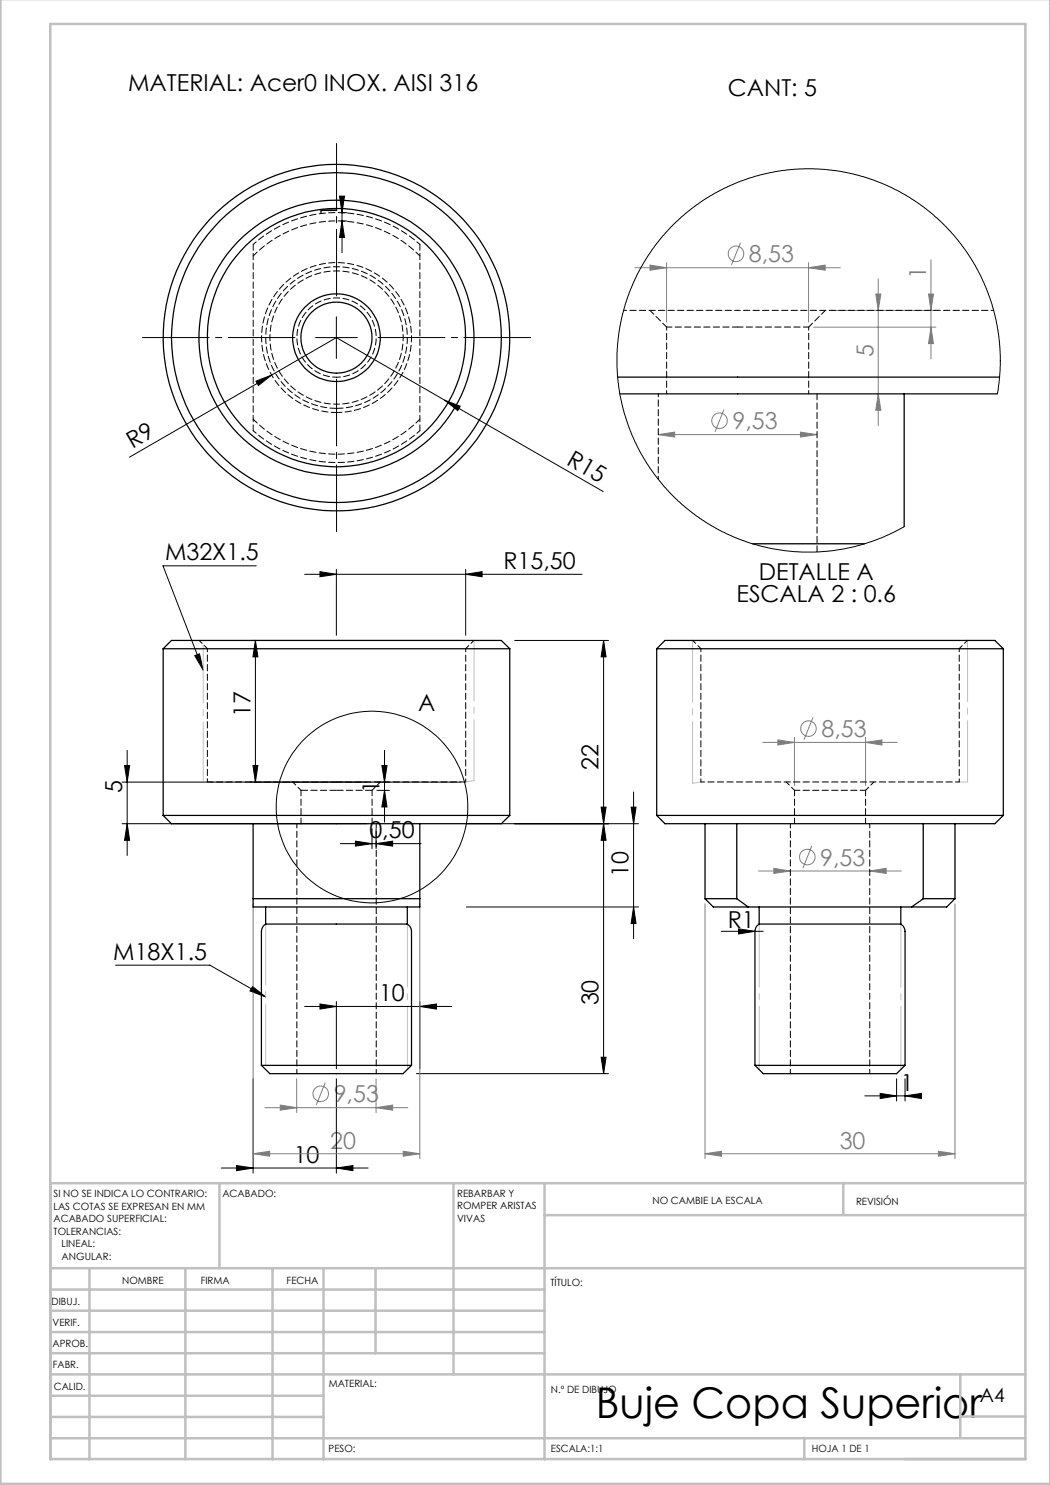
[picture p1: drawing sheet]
<svg xmlns="http://www.w3.org/2000/svg" width="210mm" height="297mm" viewBox="0 0 210 297" stroke-linecap="round" stroke-linejoin="round" font-family="sans-serif">
<g fill="none" stroke="#808080" stroke-width=".2">
<path d="M127 53.5h41.1M130 53l3.3 .5-3.3 .5zM133.3 52.5v11.9M148.1 48.5l-1.8 4.5M161.7 53.5l3.3-.5v1zM161.7 52.5v11.9M175.2 58.8h1l-.6 3.3zM175.6 55.7v29.4M185.7 58.8h1l-.5 3.3zM186.2 52v19.8M162.7 65.4h24.5M166.1 62.1h21.1"/>
<path d="M175.6 78.8l.6 3.3h-1zM186.2 65.4l.5 3.3h-1zM131.7 86.9l3.2-.5v1zM131.7 86.9h31.7M144.8 81.9l-1.8 4.5M160.1 86.4l3.3 .5-3.3 .5zM152.5 148.5h27M155.6 148l3.3 .5-3.3 .5zM158.9 147.5v9.6M162.6 143.5l-1.8 4.5M173.1 148.5l3.3-.5v1zM173.1 147.5v9.6"/>
<path d="M151.7 174.2h28.6M154.8 173.7l3.2 .5-3.2 .5zM162.3 169.2l-1.7 4.4M173.9 174.2l3.3-.5v1zM50.6 180.8v50.9M84 180.8v50.9M141 180.8v50.9M191 180.8v50.9M59.3 215.8v6.7M65.1 216.5l-1.8 4.5M75.2 215.8v6.7M50.6 230.7l3.3-.4v.9z"/>
<path d="M50.6 230.7h33.4M53 221.5h28.6M56.1 221l3.2 .5-3.2 .5zM75.2 221.5l3.3-.5v1zM80.6 230.3l3.4 .4-3.4 .5zM141 230.7l3.3-.4v.9zM141 230.7h50M187.7 230.3l3.3 .4-3.3 .5z"/>
<circle cx="147.2" cy="50.8" r="1.55"/>
<circle cx="143.9" cy="84.2" r="1.56"/>
<circle cx="161.7" cy="145.7" r="1.55"/>
<circle cx="161.5" cy="171.4" r="1.55"/>
<circle cx="64.2" cy="218.7" r="1.55"/>
</g>
<g fill="none" stroke="#000" stroke-width=".2">
<path d="M67.9 39.2h1l-.5 3.3zM68.4 39.5v11M68.3 44.2h1.1M68.3 42.5h1.1M68.4 44.2l.5 3.3h-1zM51.2 76.2l3.1-1.2-2.6 2.1zM54.3 75l-28.4 16.4M54.3 75l13-7.5 53.4 30.8M63.1 67.5h8.4M67.3 63.4v8.3M88.9 80l3.1 1.2-.5 .9zM51.3 113.2h-18.7l8 20.8"/>
<path d="M60.9 114.9h55.5M64 114.3l3.3 .6-3.3 .5zM67.3 113.9v13.2M93.1 114.9l3.3-.6v1.1zM93.1 113.9v13.2M38.9 131.1l1-.3 .7 3.2zM50.1 128.1h42M51.1 128.1l.5 3.3h-1zM51.1 128.1v28.3M102.9 128.1h18.8M120.7 128.1v86.6M120.7 128.1l.5 3.3h-1z"/>
<path d="M24.9 153.1h1l-.5 3.3zM25.4 150.1v21M50.6 153.1h1l-.5 3.3zM75.4 158.1h2.5M76.4 153.1h1l-.5 3.3zM76.9 150.1v14.3M76.9 158.1l.5 3.3h-1zM92.1 156.4h-67.7M126.7 158.4v29.3M24.4 164.7h49M25.4 164.7l.5 3.4h-1zM68.1 168.7h16.1"/>
<path d="M71.1 168.2l3.3 .5-3.3 .5zM74.4 165.7v4M75.2 168.7l3.3-.5v1zM75.2 165.7v4M93.3 164.7h34.4M120.2 161.4h1l-.5 3.3zM120.7 164.7l.5 3.4h-1zM126.2 161.4h1l-.5 3.3zM23.1 193h18.9l11.1 6.4M50.5 197.3l2.6 2.1-3.1-1.2zM93.3 181.4h34.4M126.7 181.4l.5 3.3h-1z"/>
<path d="M144.3 186.3h8.3M147.7 185.8l3.3 .5-3.3 .5zM50.6 215.8v18.8M60.9 201.3h29.4M64 200.8l3.3 .5-3.3 .5zM67.3 200.3v13.4M67.3 215.8v18.8M83.3 214.7h38.4M84 201.3l3.3-.5v1zM84 200.3v13.4M120.2 211.5h1l-.5 3.2zM173 219.2h11"/>
<path d="M176 218.7l3.3 .5-3.3 .5zM179.3 215.8v4.4M181 219.2l3.3-.5v1zM181 215.8v4.4M44.3 233.6h29.3M47.3 233.1l3.3 .5-3.3 .5zM67.3 233.6l3.3-.5v1z"/>
<circle cx="74.4" cy="161.4" r="19.2"/>
</g>
<path d="M67.3 59.2v-30.5M59 67.5h-30.5M67.3 75.8v30.5M75.6 67.5h30.5" fill="none" stroke="#000" stroke-width=".2" stroke-dasharray="15.2 1.3 1.3 1.3" stroke-dashoffset="1.9"/>
<path d="M193.5 128.1v28.3M53.1 184.8v28.3" fill="none" stroke="#c0c0c0" stroke-width=".2" stroke-dasharray="15.2 1.3 1.3 1.3" stroke-dashoffset="3"/>
<path d="M81.5 184.8v29.1M151.8 184.8v29.1M180.2 184.8v29.1" fill="none" stroke="#c0c0c0" stroke-width=".2" stroke-dasharray="15.2 1.3 1.3 1.3" stroke-dashoffset="2.6"/>
<path d="M40.6 128.9v27.2" fill="none" stroke="#c0c0c0" stroke-width=".2" stroke-dasharray="15.2 1.3 1.3 1.3" stroke-dashoffset="3.5"/>
<path d="M94.8 128.1v28" fill="none" stroke="#c0c0c0" stroke-width=".2" stroke-dasharray="15.2 1.3 1.3 1.3" stroke-dashoffset="3.1"/>
<path d="M94.8 156.1l-1.7 .3M138.5 156.7l1.7-.3M193.5 156.4h-1.7" fill="none" stroke="#c0c0c0" stroke-width=".2" stroke-dasharray="15.2 1.3 1.3 1.3"/>
<path d="M138.5 128.1v28.6" fill="none" stroke="#c0c0c0" stroke-width=".2" stroke-dasharray="15.2 1.3 1.3 1.3" stroke-dashoffset="2.8"/>
<g fill="none" stroke="#c0c0c0" stroke-width=".5">
<path d="M.1 -.1v296.9h209.9v-296.9M10.1 4.8h195v287h-195zM43.9 236.6v17M90.7 236.6v38.3M108.9 236.6v55.3M168.7 236.6v6.3M205.1 236.6h-195v55.3M10.1 253.6h195M10.1 257.9h98.8M17.9 253.6v38.3M37.1 253.6v38.3M54.5 253.6v38.3"/>
<path d="M64.7 253.6v38.3M75.1 253.6v17M108.9 243h96.2M10.1 270.6h98.8M10.1 266.4h98.8M10.1 262.1h98.8M10.1 279.1h54.6M10.1 274.9h195M192.1 274.8v12.7M10.1 287.7h195M10.1 283.4h54.6M160.9 287.5v4.3"/>
<path d="M192.1 283.3h13"/>
</g>
<g fill="#000">
<path d="M51.2 76.2l3.1-1.2-2.6 2.1zM88.9 80l3.1 1.2-.5 .9zM147.7 185.8l3.3 .5-3.3 .5z"/>
<path d="M68.4 44.2l.5 3.3h-1zM67.9 39.2h1l-.5 3.3z"/>
<path d="M64 114.3l3.3 .6-3.3 .5zM93.1 114.9l3.3-.6v1.1zM47.3 233.1l3.3 .5-3.3 .5zM67.3 233.6l3.3-.5v1zM176 218.7l3.3 .5-3.3 .5zM181 219.2l3.3-.5v1z"/>
<path d="M120.7 128.1l.5 3.3h-1zM120.2 161.4h1l-.5 3.3zM126.2 161.4h1l-.5 3.3zM126.7 181.4l.5 3.3h-1z"/>
<path d="M50.6 153.1h1l-.5 3.3zM51.1 128.1l.5 3.3h-1zM120.2 211.5h1l-.5 3.2zM120.7 164.7l.5 3.4h-1z"/>
<path d="M76.4 153.1h1l-.5 3.3zM76.9 158.1l.5 3.3h-1z"/>
<path d="M25.4 164.7l.5 3.4h-1zM24.9 153.1h1l-.5 3.3z"/>
<path d="M75.2 168.7l3.3-.5v1zM71.1 168.2l3.3 .5-3.3 .5zM84 201.3l3.3-.5v1zM64 200.8l3.3 .5-3.3 .5z"/>
<path d="M50.5 197.3l2.6 2.1-3.1-1.2zM38.9 131.1l1-.3 .7 3.2z"/>
</g>
<g fill="#808080">
<path d="M50.6 230.7l3.3-.4v.9zM80.6 230.3l3.4 .4-3.4 .5zM56.1 221l3.2 .5-3.2 .5zM75.2 221.5l3.3-.5v1zM141 230.7l3.3-.4v.9zM187.7 230.3l3.3 .4-3.3 .5zM154.8 173.7l3.2 .5-3.2 .5zM173.9 174.2l3.3-.5v1zM155.6 148l3.3 .5-3.3 .5zM173.1 148.5l3.3-.5v1zM130 53l3.3 .5-3.3 .5zM161.7 53.5l3.3-.5v1zM131.7 86.9l3.2-.5v1zM160.1 86.4l3.3 .5-3.3 .5z"/>
<path d="M175.6 78.8l.6 3.3h-1zM175.2 58.8h1l-.6 3.3zM186.2 65.4l.5 3.3h-1zM185.7 58.8h1l-.5 3.3z"/>
</g>
<g fill="none" stroke="#000" stroke-width=".25">
<path d="M123.5 75.4h76.4M124 78.8h75.5M180.8 78.8v26.5M150.5 108.8h22.4M32.6 129.7l1.7-1.6h66l1.7 1.6M32.6 129.7h69.4M32.6 129.7v33.4M102 129.7v33.4M131.3 129.7l1.7-1.6h66l1.7 1.6M131.3 129.7h69.4M131.3 129.7v33.4M200.7 129.7v33.4"/>
<path d="M32.6 163.1h69.4M32.6 163.1l1.7 1.6h66l1.7-1.6M50.6 179.7h33.4M50.6 164.7v15M84 164.7v16.7h-33.4v-1.7M131.3 163.1h69.4M131.3 163.1l1.7 1.6h66l1.7-1.6M141 179.7h6.4M141 179.7l1.7 1.7h6.9M141 164.7v15M147.4 164.7v15M147.4 179.7l2.2 1.7"/>
<path d="M184.6 179.7l-2.3 1.7M184.6 179.7h6.4M184.6 164.7v15M191 179.7l-1.7 1.7h-7M191 164.7v15M53.1 184.8a1.88 1.88 0 0 0-.8 1.5v26.8M53.1 184.8h28.4M53.1 181.4v3.4M81.5 184.8a1.88 1.88 0 0 1 .8 1.5v26.8M81.5 181.4v3.4M149.6 181.4h32.7M151.8 184.8a1.66 1.66 0 0 0-.8 1.5v26.8"/>
<path d="M151.8 184.8h28.4M151.8 181.4v3.4M180.2 184.8a1.88 1.88 0 0 1 .8 1.5v26.8M180.2 181.4v3.4M52.3 213.1h30M52.3 213.1l1.7 1.6h26.6l1.7-1.6M151 213.1h30M151 213.1l1.6 1.6h26.7l1.7-1.6"/>
<circle cx="67.3" cy="67.5" r="25.8"/>
<circle cx="67.3" cy="67.5" r="8.8"/>
<circle cx="67.3" cy="67.5" r="7.1"/>
<circle cx="67.3" cy="67.5" r="27.5"/>
<circle cx="67.3" cy="67.5" r="33"/>
<circle cx="67.3" cy="67.5" r="34.6"/>
</g>
<path d="M50.6 48.9v37.2M84 86.1v-37.2M163.4 110.4v-31.7M41.5 156.4h25.8M67.3 156.4h25.8" fill="none" stroke="#000" stroke-width=".2" stroke-dasharray="1.3 .6" stroke-dashoffset=".1"/>
<path d="M60.2 158.1h7.1M67.3 158.1h7.1" fill="none" stroke="#000" stroke-width=".2" stroke-dasharray="1.3 .6" stroke-dashoffset="-.1"/>
<path d="M39.8 128.1l1.7 1.6M93.1 129.7l1.7-1.6M138.5 128.1l1.7 1.6M191.8 129.7l1.7-1.6M58.5 156.4l1.7 1.7M74.4 158.1l1.7-1.7M157.2 156.4l1.7 1.7M173.1 158.1l1.7-1.7M59.4 164.7v50M158.1 164.7v50M75.2 214.7v-50M173.9 214.7v-50" fill="none" stroke="#000" stroke-width=".2" stroke-dasharray="1.3 .6" stroke-dashoffset=".4"/>
<path d="M133.3 65.4v13.3M161.7 78.7v-13.3M41.5 129.7v26.7M140.2 129.7v26.7M93.1 156.4v-26.7M191.8 156.4v-26.7" fill="none" stroke="#000" stroke-width=".2" stroke-dasharray="1.3 .6" stroke-dashoffset=".6"/>
<path d="M50.6 51.2a23.3 23.3 0 0 1 33.4 0M130 62.1l3.3 3.3M133.3 65.4h14.2M147.5 65.4h14.2M161.7 65.4l3.4-3.3M67.3 82.5a15 15 0 0 1-13.2-22.2 15 15 0 0 1 25.8-1 15 15 0 0 1-11.4 23.2h-1.2M84 83.8a23.3 23.3 0 0 1-33.4 0M60.2 158.1v6.6M158.9 158.1h14.2M158.9 158.1v6.6M74.4 164.7v-6.6M173.1 164.7v-6.6" fill="none" stroke="#000" stroke-width=".2" stroke-dasharray="1.3 .6" stroke-dashoffset=".2"/>
<path d="M84 48.9a25 25 0 0 0-33.4 0M67.3 75.4a7.9 7.9 0 0 0 7-11.6 7.9 7.9 0 0 0-13.6-.7 7.9 7.9 0 0 0 5.8 12.3h.8M50.6 86.1a25 25 0 0 0 33.4 0M140.2 156.4h51.6" fill="none" stroke="#000" stroke-width=".2" stroke-dasharray="1.3 .6" stroke-dashoffset=".5"/>
<path d="M67.3 81.7a14.2 14.2 0 0 0 12.5-20.9 14.2 14.2 0 0 0-24.4-1 14.2 14.2 0 0 0 10.8 21.8l1.1 .1" fill="none" stroke="#000" stroke-width=".2" stroke-dasharray="1.3 .6"/>
<path d="M124.7 62.1h22.8M131.7 78.7v17.1M147.5 62.1h51.2M67.3 80.8a13.3 13.3 0 0 1-11.7-19.6 13.3 13.3 0 0 1 22.9-1 13.3 13.3 0 0 1-10.1 20.6h-1.1" fill="none" stroke="#000" stroke-width=".2" stroke-dasharray="1.3 .6" stroke-dashoffset=".7"/>
<path d="M199.5 78.8l.5-4.3 .1-3.5-.2-2.7-.5-3.4-.6-2.6-.9-3-1.7-4-1.1-2.2-1.6-2.5-1.9-2.5-2.4-2.7-2.4-2.4-2.2-1.7-3.3-2.2-2-1.1-3.1-1.4-3.6-1.3-2-.5-3.6-.7-3.3-.3h-3.9l-3.1 .3-2.7 .4-2.9 .7-3 1-3.1 1.4-3 1.6-2.6 1.7-3.2 2.6-2.1 2-1.5 1.7-2.2 2.8-1.6 2.5-1.4 2.6-1.5 3.3-1.2 3.7-.7 3.1-.5 3.3-.1 2.1 .1 4.3 .4 3.4 .6 3.1 2 5.8 1.3 2.9 1.6 2.7 3.5 4.6 2.7 2.8 3 2.5 2.5 1.8 2.2 1.2 3.2 1.6 2.6 1 2.7 .8 2.9 .7 4.3 .5 4 .1 3.3-.2 2.7-.5 2.9-.6 3.1-1 2.8-1.2 3-1.6" fill="none" stroke="#000" stroke-width=".2"/>
<text font-size="8.5" x="119.2" y="283.5">Buje Copa Superior</text>
<g font-size="4.7">
<text x="25.6" y="18.2">MATERIAL: Acer0 INOX. AISI 316</text>
<text x="145.6" y="19.2">CANT: 5</text>
<text x="67.4" y="43.4" transform="rotate(-90 67.4 43.4)">1</text>
<text x="26.5" y="89.9" transform="rotate(-30 26.5 89.9)">R9</text>
<text x="113.1" y="92.8" transform="rotate(30 113.1 92.8)">R15</text>
<text x="33" y="112.1">M32X1.5</text>
<text x="100.7" y="113.8">R15,50</text>
<text x="151.8" y="115.9">DETALLE A</text>
<text x="147.3" y="120.4">ESCALA 2 : 0.6</text>
<text x="50.1" y="143.4" transform="rotate(-90 50.1 143.4)">17</text>
<text x="83.6" y="142.2">A</text>
<text x="119.7" y="153.9" transform="rotate(-90 119.7 153.9)">22</text>
<text x="24.4" y="158.5" transform="rotate(-90 24.4 158.5)">5</text>
<text x="75.9" y="158.5" transform="rotate(-90 75.9 158.5)">1</text>
<text x="73.9" y="167.7">0,50</text>
<text x="125.7" y="175.4" transform="rotate(-90 125.7 175.4)">10</text>
<text x="145.5" y="185.6">R1</text>
<text x="22.7" y="192">M18X1.5</text>
<text x="75.8" y="200.3">10</text>
<text x="119.7" y="201.1" transform="rotate(-90 119.7 201.1)">30</text>
<text x="180.1" y="218.2">1</text>
<text x="58.7" y="232.6">10</text>
</g>
<g font-size="4.7" fill="#808080">
<text x="149.8" y="52.5">8,53</text>
<text x="185.2" y="55.8" transform="rotate(-90 185.2 55.8)">1</text>
<text x="174.7" y="71.4" transform="rotate(-90 174.7 71.4)">5</text>
<text x="146.5" y="85.8">9,53</text>
<text x="164.3" y="147.4">8,53</text>
<text x="164" y="173.1">9,53</text>
<text x="66.7" y="220.4">9,53</text>
<text x="66" y="229.7">20</text>
<text x="167.9" y="229.7">30</text>
</g>
<text font-size="3.9" x="196" y="280.4">A4</text>
<g font-size="2">
<text x="10.7" y="239.5">SI NO SE INDICA LO CONTRARIO:</text>
<text x="44.5" y="239.5">ACABADO:</text>
<text x="91.4" y="239.4">REBARBAR Y</text>
<text x="10.7" y="242">LAS COTAS SE EXPRESAN EN MM</text>
<text x="10.7" y="244.5">ACABADO SUPERFICIAL:</text>
<text x="91.4" y="241.9">ROMPER ARISTAS</text>
<text x="91.4" y="244.4">VIVAS</text>
<text x="130.5" y="240.8">NO CAMBIE LA ESCALA</text>
<text x="171.2" y="241">REVISIÓN</text>
<text x="10.7" y="247">TOLERANCIAS:</text>
<text x="12.3" y="249.5">LINEAL:</text>
<text x="12.3" y="252">ANGULAR:</text>
<text x="24.4" y="256.9">NOMBRE</text>
<text x="40.1" y="256.8">FIRMA</text>
<text x="57.3" y="256.8">FECHA</text>
<text x="110.1" y="257.1">TÍTULO:</text>
<text x="10.3" y="260.9">DIBUJ.</text>
<text x="10.5" y="269.3">APROB.</text>
<text x="10.5" y="265.2">VERIF.</text>
<text x="10.6" y="273.6">FABR.</text>
<text x="10.8" y="278">CALID.</text>
<text x="65.8" y="277.4">MATERIAL:</text>
<text x="110.2" y="278.5">N.º DE DIBUJO</text>
<text x="65.7" y="290.4">PESO:</text>
<text x="110.2" y="290.5">ESCALA:1:1</text>
<text x="162.4" y="290.4">HOJA 1 DE 1</text>
</g>
</svg>
